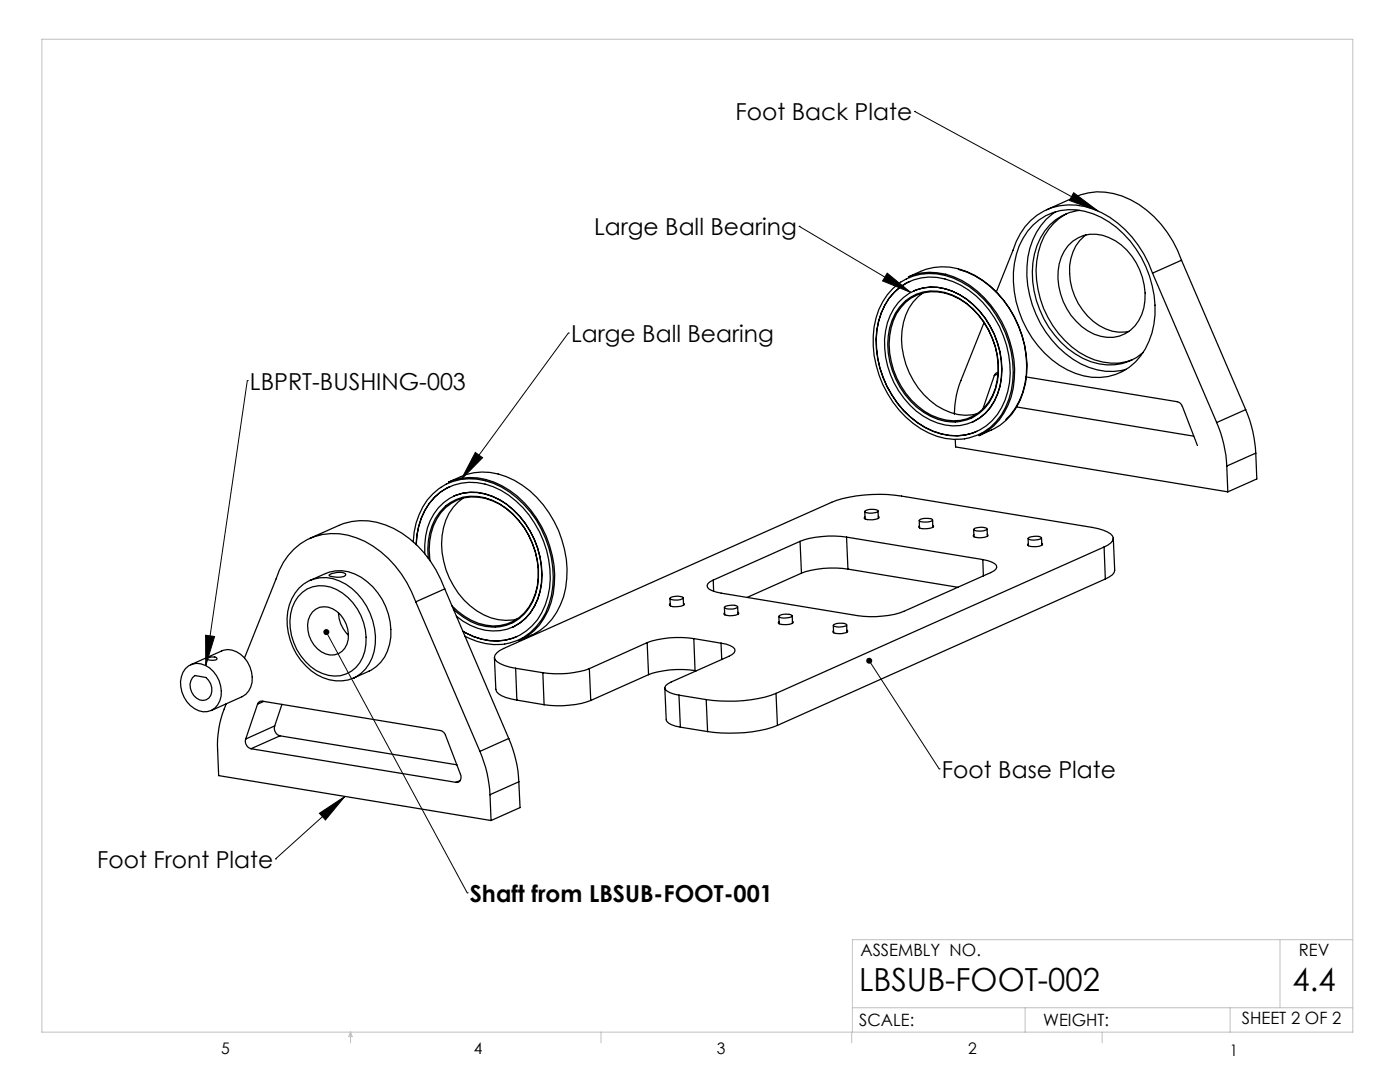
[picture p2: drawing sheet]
<svg xmlns="http://www.w3.org/2000/svg" width="279mm" height="216mm" viewBox="0 0 279 216" stroke-linecap="round" stroke-linejoin="round" font-family="sans-serif">
<g fill="none" stroke="#000" stroke-width=".2">
<path d="M182.5 22.2h.1M182.5 22.2l36.6 19.9M214.3 38.5l4.8 3.6-5.7-2.1zM159.5 45.2h.1M159.5 45.2l22.3 13.1M177.1 54.5l4.7 3.8-5.7-2.2zM49.4 76h.1M49.4 76l-8.3 56.8M113.4 66.5h.1M113.4 66.5l-21.4 29.2M94.9 90.3l1.4 1-4.3 4.4zM41 126.8l1.8 .2-1.7 5.8z"/>
<path d="M65.1 126.1l28.1 52.1M173.5 131.8l13.9 21.6M68.8 158.9l-13.8 12.5M187.4 153.4h.1M55 171.4h.1M63.7 162.3l5.1-3.4-3.9 4.7zM93.2 178.2h.1"/>
</g>
<path d="M8.4 7.8h261.6v198.2h-261.6zM255.4 187.5v13.6M270 187.5h-99.9v18.5M70 206v2.1M70 206l.3 .8h-.7zM119.9 206v2.1M170 206v2.1M170.1 201.1h99.9M204.6 201.1v4.9M220 206v2.1M245.5 201.1v4.9" fill="none" stroke="#c0c0c0" stroke-width=".2"/>
<g fill="#000">
<path d="M64.7 125.7l.1-.1 .3 .5-.3-.5a.6 .6 0 0 1 .9 .5 .6 .6 0 0 1-.8 .6 .6 .6 0 0 1-.2-1z"/>
<path d="M63.7 162.3l5.1-3.4-3.9 4.7zM173 131.5a.6 .6 0 0 0 .4 .9 .6 .6 0 0 0 .7-.7 .6 .6 0 0 0-1-.4l.4 .5-.4-.5zM214.3 38.5l4.8 3.6-5.7-2.1zM177.1 54.5l4.7 3.8-5.7-2.2zM94.9 90.3l1.4 1-4.3 4.4zM41 126.8l1.8 .2-1.7 5.8z"/>
</g>
<g fill="none" stroke="#000" stroke-width=".25">
<path d="M178.2 57.6a10.8 10.8 0 0 1 12.1-2.1 20.3 20.3 0 0 1 11.8 16.8 14.9 14.9 0 0 1-4.4 12.9 11.3 11.3 0 0 1-12.4 1.2 20.6 20.6 0 0 1-10.5-23 12.9 12.9 0 0 1 3.4-5.8zM178.5 58.3a10.5 10.5 0 0 1 11.7-2.1 19.6 19.6 0 0 1 11.3 16.5 13.7 13.7 0 0 1-4.7 12.3 11.1 11.1 0 0 1-12.2 .3 19.9 19.9 0 0 1-9.3-21.2 12.8 12.8 0 0 1 3.2-5.8zM181.3 55.2a13.6 13.6 0 0 1 8.2-1.9 17.3 17.3 0 0 1 11.9 8.1 20.6 20.6 0 0 1 2.8 16.7 11.6 11.6 0 0 1-6.3 7.7l-2.5 1.1a12.3 12.3 0 0 0 6.8-9.4 21.2 21.2 0 0 0-10.2-21.5 12.4 12.4 0 0 0-10.7-.8zM181.6 56.2a11.3 11.3 0 0 0-6.2 7.9 19.6 19.6 0 0 0 10.9 21.9 10.8 10.8 0 0 0 8.6 .1M182.4 58h.1M182.4 58a10.5 10.5 0 0 1 10.5 1.7 17.3 17.3 0 0 1 6.2 18.9 9.5 9.5 0 0 1-5 5.6M184.2 58.5a11.2 11.2 0 0 0-4.2 10.8 15.7 15.7 0 0 0 9.8 13 8.7 8.7 0 0 0 5.1 .3M191.3 53.8a19.2 19.2 0 0 1 12.7 13.4 17.2 17.2 0 0 1-1.5 14.4l-1.8 2.1M206.2 44.9a11 11 0 0 1 11.9-2.2 20.4 20.4 0 0 1 12.2 16.2 15.5 15.5 0 0 1-3.7 13.3 11.3 11.3 0 0 1-13.6 1.6 20.9 20.9 0 0 1-10.2-23.1 13.4 13.4 0 0 1 3.4-5.8zM208.9 41.8l5.8-2.5a13.2 13.2 0 0 1 12.6 1.5 21.8 21.8 0 0 1 8.5 11.1M210.7 42.2a13.3 13.3 0 0 0-5.7 10.9 21.1 21.1 0 0 0 10.7 19.5 12 12 0 0 0 9 1.1M212.9 42.6a11.6 11.6 0 0 0-6 9.5 19.5 19.5 0 0 0 10 19.1 11.1 11.1 0 0 0 9.1 .6"/>
<path d="M213.1 49a7.1 7.1 0 0 1 9.5-1 12.9 12.9 0 0 1 5.3 14.8 6.9 6.9 0 0 1-9.6 3.9 12.8 12.8 0 0 1-6.5-15.4zM215.5 42a10.2 10.2 0 0 0-8.6 7 19.2 19.2 0 0 0 7.7 21.6 10.9 10.9 0 0 0 13.6-.3M216.7 46.9a9.2 9.2 0 0 0-3.1 9.2 12.5 12.5 0 0 0 8.3 10l1.3 .2 2.1-.2M230 54.5a20.2 20.2 0 0 0-13.5-13.3 11.6 11.6 0 0 0-13.7 7l-4 10.1M230 54.5l12.8 29.8M235.8 51.9l-5.8 2.6M235.8 51.9l12.8 29.8M179.3 60.4a9.2 9.2 0 0 1 10.7-2.3 17.2 17.2 0 0 1 9.9 15.6 11.1 11.1 0 0 1-5.6 10.4 10.8 10.8 0 0 1-11.5-2.1 17.5 17.5 0 0 1-5.7-17.6l.6-1.5 .7-1.3zM180.5 60.2a8.9 8.9 0 0 1 11-.7 16.5 16.5 0 0 1 7.2 18.1 8.8 8.8 0 0 1-13 5.5 16.4 16.4 0 0 1-8.1-17.7 10 10 0 0 1 2.9-5.2zM180.7 60.3a8.9 8.9 0 0 1 10.8-.6 16.2 16.2 0 0 1 7.1 17.8 8.7 8.7 0 0 1-12.7 5.4 16 16 0 0 1-7.6-18.9l.6-1.4zM196.4 64.3l-5 12.5-.7 3-.2 2.9M198.4 74.9l-2.3 6.7"/>
<path d="M199.2 74.6l-.8 .3M199.2 74.3l-.5 .2-.3 .4M204.8 75.2l30.1 5a1.43 1.43 0 0 1 1.1 .9l3 7.8M89.5 96.2a13.6 13.6 0 0 1 8.3-1.9 17.7 17.7 0 0 1 12.8 9.8 19.5 19.5 0 0 1 1.2 16.6 11.2 11.2 0 0 1-5.7 6.1l-2.5 1a12.1 12.1 0 0 0 6.8-9.4 21.2 21.2 0 0 0-10.2-21.5 12.1 12.1 0 0 0-10.7-.7zM89.8 97.1a12.6 12.6 0 0 0-6.7 11.6M90.6 99a9.8 9.8 0 0 1 9.2 .7 17.5 17.5 0 0 1 8 18.3 9.8 9.8 0 0 1-5.5 7.2M92.4 99.4a10.4 10.4 0 0 0-4.3 9.1 16.4 16.4 0 0 0 8.5 14.2 9.8 9.8 0 0 0 6.6 .8M190.6 87.7l.1 1.5 54.3 8.9M194.1 84.2h.1M202.9 81.2l35.3 5.8M242.8 84.3a24.8 24.8 0 0 1 2 8.7M244.8 93l.2 5.1"/>
<path d="M248.6 81.7a24.8 24.8 0 0 1 2 8.7M248.6 81.7l-5.8 2.6M250.6 90.4l-5.8 2.6M250.6 90.4l.2 5.2-5.8 2.5M59.5 119a6.3 6.3 0 0 1 8.9-.6 11.2 11.2 0 0 1 4 12.8 6.2 6.2 0 0 1-9.3 2.6 11.4 11.4 0 0 1-4.8-12.6l.5-1.1zM61.8 107.4l5.8-2.6a13.1 13.1 0 0 1 12.6 1.6 22 22 0 0 1 8.6 11.1M61.9 115.8a7.8 7.8 0 0 0-4.5 6.2 12.6 12.6 0 0 0 7.1 13.2 7.8 7.8 0 0 0 6.2 0M61.9 115.8a10.4 10.4 0 0 1 7.6-1.7 12.5 12.5 0 0 1 7.8 15.8 7.2 7.2 0 0 1-3.6 4l-3.1 1.4a7.7 7.7 0 0 0 4.3-6.8 12.9 12.9 0 0 0-7.2-12.6 7.1 7.1 0 0 0-5.8-.1zM65.7 114.7a3.8 3.8 0 0 1 3.2-.3l.1 .3a2.18 2.18 0 0 1-2.3 .4l-.8-.1zM82.5 108.1a13 13 0 0 1 6.6-11.5 12.4 12.4 0 0 1 12.6 1.6 21 21 0 0 1 8.3 20.7 11.4 11.4 0 0 1-9.8 9.7 13.2 13.2 0 0 1-7.4-1.6M83 108.7a12.7 12.7 0 0 1 6.1-11.3 11.8 11.8 0 0 1 12.4 1.4 20.1 20.1 0 0 1 7.8 20.3 10.7 10.7 0 0 1-13.2 8.4l-1.7-.5-2-1M84.8 110.5a11.8 11.8 0 0 1 4.9-11.1 9.8 9.8 0 0 1 10 .4 17.3 17.3 0 0 1 7.6 19.8 9.3 9.3 0 0 1-13.4 5.2l-1.5-.8-1.3-1"/>
<path d="M85.5 111.4a11.4 11.4 0 0 1 4.4-11.1 9.8 9.8 0 0 1 11.1 1.1 16.5 16.5 0 0 1 5.9 17.2 8.9 8.9 0 0 1-13 5.4l-1.4-.8-2-1.6M85.8 111.9a12.1 12.1 0 0 1 3.1-10.6 9 9 0 0 1 10.8-.7 16.2 16.2 0 0 1 7.2 17.8 8.7 8.7 0 0 1-12.8 5.4l-2.7-1.8-1.2-1.1M88.8 117.5l-5.8 2.6M88.8 117.5l12.7 29.9M133.7 119.4l.1 1.5M133.7 119.3l.6-.2 1-.1 1 .2a2.42 2.42 0 0 1-2.6 .3zM136.3 119.3l.1 1.5M142.3 115.7l.1 2.3M159.7 108l-17.4 7.7M159.7 108l.2 6.4M159.9 114.4l-10.8 4.8M168.9 107.2a19.7 19.7 0 0 0-9.2 .8"/>
<path d="M168.9 107.2l27.2 4.5M168.9 107.2l.3 6.4M169.2 113.6a19.1 19.1 0 0 0-9.3 .8M169.2 113.6l22 3.6M172.6 102.1v1.4M172.6 102a2.83 2.83 0 0 1 2.6-.1l-.2 .3-1.4 .2-.8-.1-.2-.2zM175.2 102l.1 1.4M175.3 103l.1 .3-.2 .2-1 .2a2.64 2.64 0 0 1-1.7-.3l.1-.2M183.4 103.9l.1 1.4M183.5 103.8a2.83 2.83 0 0 1 2.6-.1v.1a2.87 2.87 0 0 1-2.6 .1zM186.1 103.8l.1 1.4M186.2 104.8l.1 .2a1.03 1.03 0 0 1-1.2 .5 2.06 2.06 0 0 1-1.7-.3l.1-.2"/>
<path d="M194.3 105.7l.1 1.4M194.3 105.6l.6-.3 1-.1 1.1 .3a.94 .94 0 0 1-1.1 .5l-1-.1-.6-.2zM196.1 111.7a4.5 4.5 0 0 1 2.7 1.1l.1 .4-.1 .4-1.1 .7-17.3 7.7a19.7 19.7 0 0 1-9.3 .8l-27.2-4.4a4.4 4.4 0 0 1-2.7-1.2l-.1-.4 .2-.3 1-.8M196.1 111.7l.2 3.2M197 105.6l.1 1.4M197 106.6l.2 .2a1.03 1.03 0 0 1-1.2 .5 2.49 2.49 0 0 1-1.8-.3l.2-.3M205.2 107.5v1.4M205.2 107.4l1.1-.4a1.32 1.32 0 0 1 1.5 .4l-1.1 .3a1.32 1.32 0 0 1-1.5-.3zM207.9 107.3v1.5M207.9 108.4l.2 .1a1.08 1.08 0 0 1-1.3 .6 2.49 2.49 0 0 1-1.7-.3l.1-.3M220.3 109.1a2.41 2.41 0 0 0 1.9-1.7 2.47 2.47 0 0 0-2-1.6l-2.3-.6-38-6.2a28.4 28.4 0 0 0-13.9 1.2l-65.5 29.2a2.51 2.51 0 0 0-1.8 1.8 2.47 2.47 0 0 0 1.9 1.6l2.3 .6M220.3 109.1l-65.4 29.3"/>
<path d="M220.3 109.1l.3 6.4M220.6 115.5l-65.4 29.2M222.2 107.4l.3 6.4a2.39 2.39 0 0 1-1.9 1.7M37 133.4a3.4 3.4 0 0 1 4.8-.1 5.8 5.8 0 0 1 1.7 7.3 3.3 3.3 0 0 1-4.7 .8 5.7 5.7 0 0 1-1.8-8zM38.1 132.6l6.1-2.7a4 4 0 0 1 4.6 1.3 5.4 5.4 0 0 1 .3 7.3l-.8 .5-6.1 2.8M38.4 135.2l.5-.4 2.2 .4a2.92 2.92 0 0 1 .6 4.1 2.2 2.2 0 0 1-3.5-1.2 2.68 2.68 0 0 1 .2-2.9zM41.1 131.4a2.15 2.15 0 0 1 2.2-.1v.1a2.18 2.18 0 0 1-2.2 .1zM52.7 139.9l-1.3 .6M62.4 122.1a3.5 3.5 0 0 1 4.8-.1 5.8 5.8 0 0 1 1.6 7.3 3.5 3.5 0 0 1-5.4 .2 5.9 5.9 0 0 1-1.5-6.7zM67.6 122.3a6.3 6.3 0 0 0 1.9 4.5M83 120.1a21.1 21.1 0 0 0-11.9-12.8 11.7 11.7 0 0 0-15.4 6.5l-6.9 17.5M83 120.1l12.8 29.8"/>
<path d="M92.4 125.9a11.8 11.8 0 0 0 10.8 1.1M98.7 131.2l.3 6.3a2.42 2.42 0 0 0 1.9 1.7l2.3 .5M102.9 133.4l5.4 .8M102.9 133.4l.3 6.3M103.2 139.7l5.4 .9M108.3 134.2l.3 6.4M117.6 133.4a19.1 19.1 0 0 1-9.3 .8M117.6 133.4l.3 6.4M117.9 139.8a19.9 19.9 0 0 1-9.3 .8M129.2 128.2l-11.6 5.2M129.2 128.2l.2 6.4M129.4 134.6l-11.5 5.2"/>
<path d="M132.7 137.3l.3 6.4a2.17 2.17 0 0 0 1.8 1.2l1 .2M135.5 138.7l5.4 .9M135.5 138.7l.3 6.4M136.4 120.4l.2 .1a1.04 1.04 0 0 1-1.3 .5 2.06 2.06 0 0 1-1.7-.2l.1-.3M138.5 127.4a19.3 19.3 0 0 0-9.3 .8M138.5 127.4l5.4 .9M138.5 127.4l.2 6.4M138.7 133.8a19.1 19.1 0 0 0-9.3 .8M138.7 133.8h.3M140.9 139.6l.3 6.4M143.9 128.3a4.2 4.2 0 0 1 2.7 1.2l.1 .3-.2 .4-1 .8-11.6 5.1-1 .7-.2 .4a2.04 2.04 0 0 0 1.8 1.3l1 .2M143.9 128.3l.1 3.3"/>
<path d="M144.6 121.2v1.5M144.6 121.1l1.1-.3a1.96 1.96 0 0 1 1.5 .2 2.34 2.34 0 0 1-2.6 .2zM147.2 121.1l.1 1.5M147.3 122.2l.1 .1a1.04 1.04 0 0 1-1.2 .5 2.64 2.64 0 0 1-1.7-.2l.1-.3M154.9 138.4a28.5 28.5 0 0 1-14 1.2M154.9 138.4l.3 6.3M155.4 123l.1 1.5M155.5 122.9a2.72 2.72 0 0 1 2.6-.1 .89 .89 0 0 1-1.1 .5 1.32 1.32 0 0 1-1.5-.4zM158.1 122.9l.1 1.5M158.2 124l.1 .1a1 1 0 0 1-1.2 .5 2.64 2.64 0 0 1-1.8-.2l.2-.3M166.3 124.8l.1 1.5M166.3 124.7a2.87 2.87 0 0 1 2.6-.1l-.2 .3-1.4 .2-.8-.1z"/>
<path d="M169 124.7v1.5M169 125.8l.2 .2-.3 .2-.9 .2a2.49 2.49 0 0 1-1.8-.2l.1-.3M45.2 140.4a20.1 20.1 0 0 0-1.8 9.2l.2 5.2 54.4 8.9M49 147.5a1.58 1.58 0 0 0 1.1 1.9M50.1 149.4l40.9 6.7M51.4 140.5a.85 .85 0 0 1 1-.6l35.5 5.9a1.52 1.52 0 0 1 1 .9l3 7.8a1.03 1.03 0 0 1-.9 1.6M51.4 140.5l-2.4 7M54.8 144.9a1.6 1.6 0 0 0 1.1 1.9M54.8 144.9l-5.8 2.6M55.9 146.8l-5.8 2.6M55.9 146.8l35.3 5.8M56.3 140.5l-1.5 4.4"/>
<path d="M91.9 155.8l-.9 .3M95.8 149.9a24.4 24.4 0 0 1 2 8.7M97.8 158.6l.2 5.1M101.5 147.4a24.4 24.4 0 0 1 2 8.6M101.5 147.4l-5.7 2.5M103.5 156l-5.7 2.6M103.5 156l.3 5.1-5.8 2.6M135.8 145.1l5.4 .9M155.2 144.7a28.5 28.5 0 0 1-14 1.3"/>
</g>
<g font-size="6.3">
<text x="171.5" y="197.8">LBSUB-FOOT-002</text>
<text x="258" y="197.8">4.4</text>
</g>
<g font-size="4.7">
<text x="146.8" y="23.9">Foot Back Plate</text>
<text x="118.6" y="46.8">Large Ball Bearing</text>
<text x="114" y="68.2">Large Ball Bearing</text>
<text x="49.9" y="77.7">LBPRT-BUSHING-003</text>
<text x="188" y="155.2">Foot Base Plate</text>
<text x="19.4" y="173.1">Foot Front Plate</text>
<text x="93.8" y="180">Shaft from LBSUB-FOOT-001</text>
</g>
<g font-size="3.4">
<text x="171.7" y="190.7">ASSEMBLY NO.</text>
<text x="259.2" y="190.7">REV</text>
<text x="171.5" y="204.7">SCALE:</text>
<text x="208.2" y="204.7">WEIGHT:</text>
<text x="247.8" y="204.4">SHEET 2 OF 2</text>
</g>
<g font-size="3.2">
<text x="44.2" y="210.4">5</text>
<text x="94.6" y="210.3">4</text>
<text x="143.1" y="210.4">3</text>
<text x="193.2" y="210.3">2</text>
<text x="245.4" y="210.6">1</text>
</g>
</svg>
